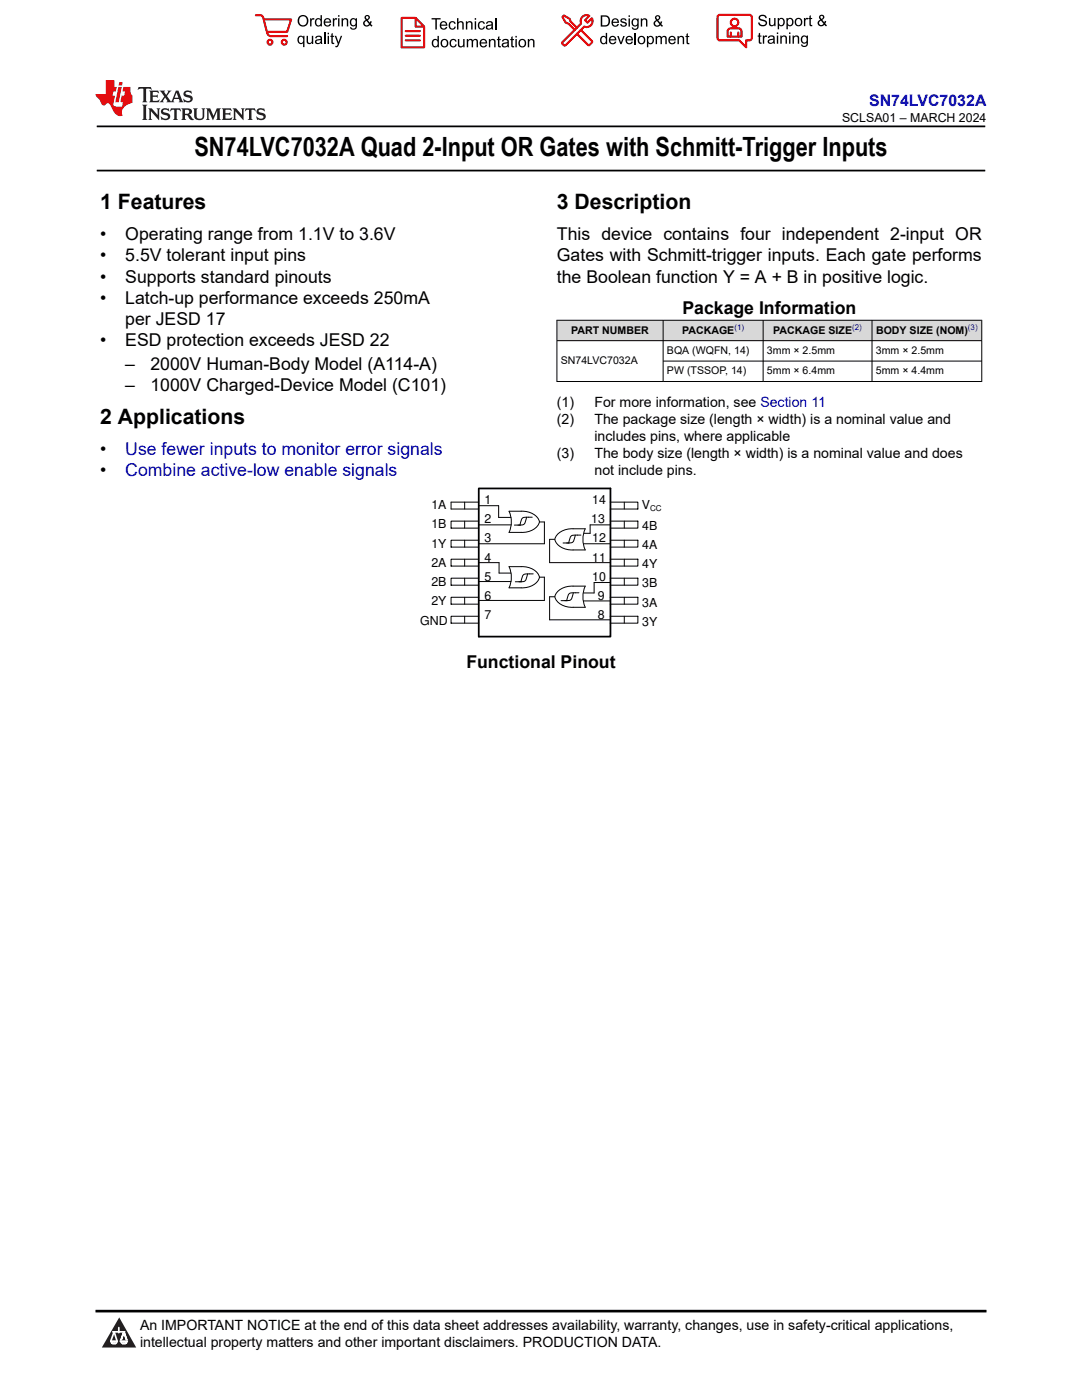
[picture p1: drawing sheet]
<svg xmlns="http://www.w3.org/2000/svg" width="216mm" height="279mm" viewBox="0 0 216 279" stroke-linecap="round" stroke-linejoin="round" font-family="sans-serif">
<path d="M19.3 25.2h177.3M19.3 34h177.3" fill="none" stroke="#000" stroke-width=".35"/>
<g fill="#d8d8d8">
<path d="M111.1 63.9h84.8v4.1h-84.8z" fill-rule="evenodd"/>
<path d="M111.2 64h21.1v3.9h-21.1z" fill-rule="evenodd"/>
<path d="M132.4 64h19.8v3.9h-19.8z" fill-rule="evenodd"/>
<path d="M152.3 64h21.6v3.9h-21.6z" fill-rule="evenodd"/>
<path d="M174.1 64h21.7v3.9h-21.7z" fill-rule="evenodd"/>
</g>
<g fill="none" stroke="#000" stroke-width=".2">
<path d="M111.1 63.9h84.9M111.1 68h84.9M111.1 76.1h84.9M111.1 63.9v12.3M132.3 63.9v12.3M132.3 72.1h63.7M152.3 63.9v12.3M174 63.9v12.3M195.9 63.9v12.3M92.7 100.2v1.4M92.7 104v1.4M92.7 107.8v1.4"/>
<path d="M92.7 111.6v1.4M92.7 115.4v1.4M92.7 119.2v1.4M95.5 119.2h-5.5v1.4h5.5M95.5 115.4h-5.5v1.4h5.5M95.5 111.6h-5.5v1.4h5.5M95.5 107.8h-5.5v1.4h5.5M95.5 104h-5.5v1.4h5.5M95.5 100.2h-5.5v1.4h5.5M95.5 100.9h4v2.4h2.5M95.5 104.7h6.5M95.5 112.3h4.1v2.1h2.4"/>
<path d="M95.6 116.1h6.4M101.6 113.1a8.7 8.7 0 0 1 4.5 .4 2.57 2.57 0 0 1 1.5 1.7 3.3 3.3 0 0 1-3.6 2.1h-2.4a5.1 5.1 0 0 0 0-4.2zM101.6 102a8.7 8.7 0 0 1 4.5 .4 2.57 2.57 0 0 1 1.5 1.7 3.3 3.3 0 0 1-3.6 2.2h-2.4a5.1 5.1 0 0 0 0-4.3zM102.6 104.8h1.3M102.8 116.1h1.3M105.1 103.2a1.66 1.66 0 0 1-.8 1.5l-1 .1M105.3 114.5a1.66 1.66 0 0 1-.8 1.6h-1M106.2 103.2h-.7a1.12 1.12 0 0 0-1.6 .9l-.2 .7M106.4 114.5h-.7a1.12 1.12 0 0 0-1.6 .9l-.2 .7M107.7 104.2h.9v4.3h-13.1M107.7 115.2h.9v4.6h-13.1M110.6 107.6h-.9v4.7h12.1"/>
<path d="M110.6 119.1h-.9v4.6h12.1M111.2 106.7a4 4 0 0 1 3.2-1.2h2.4a5.1 5.1 0 0 0 0 4.3 8.7 8.7 0 0 1-4.6-.4 2.58 2.58 0 0 1-1.5-1.8zM111.2 118.1a4 4 0 0 1 3.2-1.1h2.4a5 5 0 0 0 0 4.2 8.7 8.7 0 0 1-4.6-.4 2.58 2.58 0 0 1-1.5-1.7zM112 119.9h1.2M112.4 108.4h1.2M114.4 118.3a1.66 1.66 0 0 1-.7 1.5l-1 .1M114.8 106.8a1.67 1.67 0 0 1-.7 1.5l-1 .1M115.5 118.3h-.7a1.12 1.12 0 0 0-1.6 .9l-.1 .7M115.9 106.8h-.7a1.12 1.12 0 0 0-1.6 .9l-.1 .7M116.5 108.5h5.2M116.5 119.9h5.3M121.8 119.2h5.5v1.4h-5.5"/>
<path d="M121.8 115.4h5.5v1.4h-5.5M121.8 111.6h5.5v1.4h-5.5M121.8 107.8h5.5v1.4h-5.5M121.8 104h5.5v1.4h-5.5M121.8 100.2h5.5v1.4h-5.5M121.8 104.7h-4v1.7h-1.2M121.8 116.3h-3.3v2h-2M124.6 100.2v1.4M124.6 104v1.4M124.6 107.8v1.4M124.6 111.6v1.4M124.6 115.4v1.4"/>
<path d="M124.6 119.2v1.4M92.7 123v1.4M95.5 123h-5.5v1.4h5.5M121.8 123h5.5v1.4h-5.5M124.6 123v1.4"/>
</g>
<path d="M95.5 97.5v29.6M95.6 97.5h26.2v29.6h-26.2" fill="none" stroke="#000" stroke-width=".35"/>
<path d="M0 0h215.9v23.8h-215.9z" fill-rule="evenodd" fill="#fff"/>
<path d="M27.7 17.4l-.2 .6 .5-.3h.6v.1v2.2l-.2 .4h1l-.2-.4v-2.2v-.1h.5l.5 .3-.1-.6zM29.8 18.1l.2 .4v1.5l-.2 .4h1.9l.1-.6a1.08 1.08 0 0 1-1.3 .2v-.7h.6l.4 .2v-.6l-.4 .2h-.6v-.6l.2-.1a1 1 0 0 1 1 .2l-.1-.5zM31.8 18.1l1 1.1-1 1.2h.9l-.2-.2 .4-.7 .5 .7-.2 .2h1.6l-.2-.2 .1-.4h1l.1 .4-.1 .2h.9l-.2-.3-.8-2h-.5l-1 2.2-.8-1.1 .9-1.1h-.8l.2 .2-.5 .7-.3-.7 .1-.2zM35.2 18.5l.4 1h-.8zM36.8 18.2a.65 .65 0 0 0-.2 .7 .65 .65 0 0 0 .6 .5l.7 .2 .1 .2a.79 .79 0 0 1-.7 .4 .79 .79 0 0 1-.7-.5l.1 .7 .2-.1a.93 .93 0 0 0 1.1 .1 .93 .93 0 0 0 .4-1 1.46 1.46 0 0 0-1.2-.6l-.1-.3a1.09 1.09 0 0 1 1.2 .2l-.2-.6-.1 .1-.6-.2zM28.4 20.9l.2 .4v2.3l-.2 .3h1l-.2-.3v-2.3l.2-.4zM29.6 21.6l.2 .4v1.6l-.2 .3h.8l-.3-.3v-1.4l1.7 1.8v-2l.2-.4h-.8l.2 .2 .1 1.1-1.2-1.3zM32.3 21.8a.65 .65 0 0 0-.2 .7 .65 .65 0 0 0 .7 .4l.6 .2 .1 .2a.79 .79 0 0 1-.7 .4 .79 .79 0 0 1-.7-.5l.1 .7 .2-.1a.93 .93 0 0 0 1.1 .1 .93 .93 0 0 0 .4-.9 1.46 1.46 0 0 0-1.2-.6l-.1-.4a1.09 1.09 0 0 1 1.2 .2l-.2-.6-.1 .1-.6-.1zM34.1 21.6l-.1 .7a.63 .63 0 0 1 .7-.4l.1 1.7-.3 .3h1l-.2-.3v-1.7a.66 .66 0 0 1 .8 .4l-.1-.7zM36.2 21.6l.2 .4v1.6l-.2 .3h.9l-.2-.2v-.7h.5l.1 .2a.79 .79 0 0 0 1.2 .6l-1-.9a.61 .61 0 0 0 .6-.6 .61 .61 0 0 0-.5-.6zM36.9 21.9h.2a.47 .47 0 0 1 .5 .1 .47 .47 0 0 1 .1 .5l-.2 .2h-.6zM38.5 21.6l.2 .2a2.27 2.27 0 0 0 .4 2 1.04 1.04 0 0 0 1.7-.7v-1.3l.2-.2h-.8l.2 .4v1.1a.6 .6 0 0 1-.6 .6 .6 .6 0 0 1-.6-.6v-1.1l.3-.4zM41.1 21.6l.2 .4v1.6l-.2 .3h.7l-.2-.3v-1.5l.9 1.9 .8-1.9v1.5l-.2 .3h1l-.3-.3v-1.6l.3-.4h-.8l-.7 1.5-.7-1.5zM44.3 21.6l.2 .4v1.6l-.2 .3h1.9l.1-.5a1.09 1.09 0 0 1-1.3 .1v-.6h.6l.4 .1v-.6l-.4 .2h-.6v-.6l.2-.1a1.01 1.01 0 0 1 1 .3l-.1-.6zM46.4 21.6l.3 .4v1.6l-.3 .3h.8l-.2-.3v-1.4l1.6 1.8v-2l.2-.4h-.7l.2 .2v1.1l-1.2-1.3zM49 21.6l-.1 .7a.63 .63 0 0 1 .8-.4v1.7l-.3 .3h1l-.2-.3v-1.7a.66 .66 0 0 1 .8 .4l-.1-.7zM51.4 21.8a.65 .65 0 0 0-.2 .7 .65 .65 0 0 0 .6 .4l.6 .2 .2 .2a.79 .79 0 0 1-.8 .4 .79 .79 0 0 1-.6-.5l.1 .7 .2-.1a.93 .93 0 0 0 1 .1 .93 .93 0 0 0 .5-.9 1.46 1.46 0 0 0-1.3-.6l-.1-.4a1.09 1.09 0 0 1 1.3 .2l-.2-.6-.2 .1-.5-.1z" fill="#231f20"/>
<path d="M21.1 16v2.8h-2.1l.1 .3 .9 1a.95 .95 0 0 0 .9 .9 .59 .59 0 0 1 .6-.4 .59 .59 0 0 1 .5 .4l.4 .8a1.59 1.59 0 0 0 2.1 1.3 1.61 1.61 0 0 1 1-2.2l1-.4-.1-1.5a1.59 1.59 0 0 1-.4-1.6h-1.4l-.2 .9h.5l-.1 .8h-.5l-.2 1v.2l.4 .1-.2 .9h-.6a.73 .73 0 0 1-1.1-.7l.3-1.5h-.5l.2-.8h.5l.2-.9h-.5v-1.4zM23.6 17.4l-.6 3h.7l.6-3zM23.8 16.4l-.1 .7h.7l.1-.7z" fill="#ed1c24"/>
<g fill="#000">
<path d="M59.4 4.2a1.12 1.12 0 0 1 2.2 0 1.12 1.12 0 0 1-2.2 0zM59.9 3.5a.89 .89 0 0 0-.1 1.1 .89 .89 0 0 0 1.1 .4 .88 .88 0 0 0 .3-1.3 .88 .88 0 0 0-1.3-.2z" fill-rule="evenodd"/>
<path d="M59.5 7.3l.5-.2 .5 .3v-.3h.3v2.3h-.3v-.8a.74 .74 0 0 1-1 0 .74 .74 0 0 1-.1-1zM59.8 7.5a.57 .57 0 0 0-.2 .7 .57 .57 0 0 0 .8 .2 .57 .57 0 0 0 .1-.7 .57 .57 0 0 0-.7-.2z" fill-rule="evenodd"/>
<path d="M61.9 3.6h.2v.3l.2-.2 .3-.1 .2 .1-.1 .3a.36 .36 0 0 0-.5 0 .36 .36 0 0 0 0 .4v.9h-.3z" fill-rule="evenodd"/>
<path d="M61.2 7.1h.3v.9a.41 .41 0 0 0 .4 .6 .41 .41 0 0 0 .3-.6v-.9h.3v1.7h-.2v-.3a.58 .58 0 0 1-.7 .3 .58 .58 0 0 1-.4-.6z" fill-rule="evenodd"/>
<path d="M63 3.8l.5-.2 .5 .2v-.8h.2v2.3h-.2v-.2a.75 .75 0 0 1-1-.1 .75 .75 0 0 1-.1-1zM63.2 4a.57 .57 0 0 0-.1 .7 .57 .57 0 0 0 .8 .2 .57 .57 0 0 0 .1-.7 .57 .57 0 0 0-.8-.2z" fill-rule="evenodd"/>
<path d="M63 7.3a.74 .74 0 0 1 1-.1 .74 .74 0 0 1 .3 .9v.7h-.3v-.2a.57 .57 0 0 1-.8 .2 .57 .57 0 0 1-.2-.8l1-.3a.41 .41 0 0 0-.4-.4 .41 .41 0 0 0-.4 .4l-.3-.1zM63.2 8.2a.35 .35 0 0 0 .2 .5 .35 .35 0 0 0 .5-.3l.1-.4z" fill-rule="evenodd"/>
<path d="M65.4 6.5h.3v.3h-.3zM65.4 7.1h.3v1.7h-.3z" fill-rule="evenodd"/>
<path d="M64.8 3.8a.76 .76 0 0 1 .9-.1 .76 .76 0 0 1 .4 .8h-1.2a.47 .47 0 0 0 .3 .6 .47 .47 0 0 0 .6-.4l.3 .1a.82 .82 0 0 1-1.3 .3 .82 .82 0 0 1 0-1.3zM65 4l-.1 .3h.9l-.3-.4z" fill-rule="evenodd"/>
<path d="M66.4 3.6h.3v.3l.1-.2 .4-.1 .1 .1-.1 .3a.36 .36 0 0 0-.4 0 .36 .36 0 0 0-.1 .4v.9h-.3z" fill-rule="evenodd"/>
<path d="M66.1 6.7l.3-.1v.5h.3v.3h-.3v.9l.1 .2h.2v.3a.41 .41 0 0 1-.4-.1 .41 .41 0 0 1-.2-.4v-.9h-.2v-.3h.2z" fill-rule="evenodd"/>
<path d="M66.8 7.1h.3l.4 1.4 .5-1.4h.3l-.6 1.7a.57 .57 0 0 1-.8 .6v-.3a.37 .37 0 0 0 .5-.3z" fill-rule="evenodd"/>
<path d="M67.5 3h.2v.3h-.2zM67.5 3.6h.2v1.7h-.2z" fill-rule="evenodd"/>
<path d="M68.2 3.6h.2v.3a.58 .58 0 0 1 .7-.3 .58 .58 0 0 1 .4 .7v1h-.3v-1a.4 .4 0 0 0-.4-.5 .4 .4 0 0 0-.4 .6v.9h-.2z" fill-rule="evenodd"/>
<path d="M70 3.8l.5-.2 .5 .2v-.2h.2v1.5a.71 .71 0 0 1-.5 .8 .71 .71 0 0 1-.8-.5h.2a.46 .46 0 0 0 .6 .3 .46 .46 0 0 0 .3-.6 .78 .78 0 0 1-1.1-.2 .78 .78 0 0 1 .1-1.1zM70.2 4a.53 .53 0 0 0-.1 .8 .53 .53 0 0 0 .8 0 .54 .54 0 0 0 0-.7 .54 .54 0 0 0-.7-.1z" fill-rule="evenodd"/>
<path d="M72.9 3.1a.53 .53 0 0 1 .8 .1 .53 .53 0 0 1-.3 .8l.4 .5 .1-.3 .3 .1-.2 .5 .3 .3-.2 .2-.3-.3a.71 .71 0 0 1-1.2 .1 .71 .71 0 0 1 .4-1.1l-.3-.5zM73 3.5a.3 .3 0 0 0 .6 0 .3 .3 0 0 0-.6 0zM72.9 4.3a.45 .45 0 0 0 0 .7 .45 .45 0 0 0 .7-.2l-.5-.6z" fill-rule="evenodd"/>
<path d="M86.1 3.6h1.8v.3h-.7v2h-.3v-2h-.8z" fill-rule="evenodd"/>
<path d="M86.3 8l.5-.2 .5 .2v-.8h.3v2.2h-.3v-.2a.76 .76 0 0 1-1 0 .76 .76 0 0 1-.1-1zM86.6 8.1a.58 .58 0 0 0-.2 .8 .58 .58 0 0 0 .8 .2 .58 .58 0 0 0 .1-.8 .58 .58 0 0 0-.7-.2z" fill-rule="evenodd"/>
<path d="M88.2 7.9a.81 .81 0 0 1 1.1 .2 .81 .81 0 0 1-.2 1.1 .81 .81 0 0 1-1.1-.1l-.1-.8zM88.3 8.1a.57 .57 0 0 0 0 .9 .57 .57 0 0 0 .8 0 .57 .57 0 0 0 0-.8 .57 .57 0 0 0-.8-.1z" fill-rule="evenodd"/>
<path d="M88 4.4a.77 .77 0 0 1 .9-.1 .77 .77 0 0 1 .4 .8h-1.3a.48 .48 0 0 0 .4 .6 .48 .48 0 0 0 .6-.3h.3a.83 .83 0 0 1-1.3 .4 .83 .83 0 0 1 0-1.4zM88.2 4.6l-.2 .3h1l-.3-.4z" fill-rule="evenodd"/>
<path d="M89.7 4.4a.7 .7 0 0 1 1.2 .3l-.2 .1a.45 .45 0 0 0-.6-.3 .45 .45 0 0 0-.3 .6 .45 .45 0 0 0 .3 .6 .45 .45 0 0 0 .6-.4h.3a.76 .76 0 0 1-1.1 .6 .76 .76 0 0 1-.3-1.1z" fill-rule="evenodd"/>
<path d="M89.9 8a.7 .7 0 0 1 1.2 .3h-.3a.45 .45 0 0 0-.5-.3 .45 .45 0 0 0-.3 .6 .45 .45 0 0 0 .3 .6 .45 .45 0 0 0 .6-.4l.2 .1a.76 .76 0 0 1-1 .5 .76 .76 0 0 1-.4-1.1z" fill-rule="evenodd"/>
<path d="M91.2 3.6h.3v.8a.59 .59 0 0 1 .7-.2 .59 .59 0 0 1 .3 .7v1h-.2v-1a.4 .4 0 0 0-.5-.4 .4 .4 0 0 0-.3 .5v.9h-.3z" fill-rule="evenodd"/>
<path d="M91.4 7.8h.2v.9a.41 .41 0 0 0 .5 .5 .41 .41 0 0 0 .3-.5v-.9h.3v1.6h-.3v-.2a.58 .58 0 0 1-.7 .3 .58 .58 0 0 1-.3-.7z" fill-rule="evenodd"/>
<path d="M93 4.2h.2v.3a.59 .59 0 0 1 .7-.3 .59 .59 0 0 1 .4 .7v1h-.3v-1a.41 .41 0 0 0-.4-.5 .41 .41 0 0 0-.4 .6v.9h-.2z" fill-rule="evenodd"/>
<path d="M93.1 7.8h.3v.2a.56 .56 0 0 1 1 0 .54 .54 0 0 1 .6-.2 .54 .54 0 0 1 .4 .5v1.1h-.3v-1a.34 .34 0 0 0-.3-.4 .34 .34 0 0 0-.4 .3v1.1h-.3v-1a.38 .38 0 0 0-.5-.4 .38 .38 0 0 0-.2 .6v.8h-.3z" fill-rule="evenodd"/>
<path d="M94.7 3.6h.3v.3h-.3zM94.7 4.2h.3v1.7h-.3z" fill-rule="evenodd"/>
<path d="M95.5 4.4a.7 .7 0 0 1 1.3 .3l-.3 .1a.45 .45 0 0 0-.6-.3 .45 .45 0 0 0-.3 .6 .45 .45 0 0 0 .3 .6 .45 .45 0 0 0 .6-.4h.3a.76 .76 0 0 1-1.1 .6 .76 .76 0 0 1-.3-1.1z" fill-rule="evenodd"/>
<path d="M95.9 8a.77 .77 0 0 1 .9-.2 .77 .77 0 0 1 .4 .9h-1.2a.48 .48 0 0 0 .3 .5 .48 .48 0 0 0 .6-.3h.3a.83 .83 0 0 1-1.3 .4 .83 .83 0 0 1 0-1.3zM96.1 8.1l-.1 .4h.9l-.2-.5z" fill-rule="evenodd"/>
<path d="M97.5 7.8h.3v.2a.59 .59 0 0 1 .7-.2 .59 .59 0 0 1 .4 .6v1h-.3v-1a.41 .41 0 0 0-.5-.4 .41 .41 0 0 0-.3 .5v.9h-.3z" fill-rule="evenodd"/>
<path d="M97.1 4.4a.74 .74 0 0 1 1-.1 .74 .74 0 0 1 .3 .9v.7h-.3v-.2a.59 .59 0 0 1-.8 .2 .59 .59 0 0 1-.3-.8l1.1-.3a.42 .42 0 0 0-.4-.4 .42 .42 0 0 0-.5 .4l-.2-.1zM97.3 5.3a.36 .36 0 0 0 .2 .5 .36 .36 0 0 0 .5-.2l.1-.5z" fill-rule="evenodd"/>
<path d="M99.4 7.4l.2-.2v.6h.3v.2h-.3v1l.1 .2h.2l.1 .2a.41 .41 0 0 1-.5 0 .41 .41 0 0 1-.1-.4v-1h-.2v-.2h.2z" fill-rule="evenodd"/>
<path d="M100.3 8a.74 .74 0 0 1 .9-.2 .74 .74 0 0 1 .3 .9l.1 .7h-.3v-.2a.59 .59 0 0 1-.8 .3 .59 .59 0 0 1-.3-.8l1-.3a.42 .42 0 0 0-.3-.4 .42 .42 0 0 0-.5 .3h-.3zM100.5 8.8a.36 .36 0 0 0 .1 .5 .36 .36 0 0 0 .5-.2l.2-.5z" fill-rule="evenodd"/>
<path d="M102 7.4l.3-.2v.6h.3v.2h-.3v1l.1 .2h.2v.2a.41 .41 0 0 1-.5 0 .41 .41 0 0 1-.1-.4v-1h-.2v-.2h.2z" fill-rule="evenodd"/>
<path d="M102.8 7.2h.3v.3h-.3zM102.8 7.8h.3v1.6h-.3z" fill-rule="evenodd"/>
<path d="M103.7 7.9a.81 .81 0 0 1 1.1 .2 .81 .81 0 0 1-.1 1.1 .81 .81 0 0 1-1.2-.1v-.8zM103.9 8.1a.57 .57 0 0 0-.1 .9 .57 .57 0 0 0 .8 0 .57 .57 0 0 0 0-.8 .57 .57 0 0 0-.7-.1z" fill-rule="evenodd"/>
<path d="M105.3 7.8h.3v.2a.59 .59 0 0 1 .7-.2 .59 .59 0 0 1 .4 .6v1h-.3v-1a.41 .41 0 0 0-.5-.4 .41 .41 0 0 0-.3 .5v.9h-.3z" fill-rule="evenodd"/>
<path d="M119.9 3.1h.7a1.12 1.12 0 0 1 1.1 1.1 1.12 1.12 0 0 1-1 1.1h-.8zM120.2 3.3v1.7h.4a.86 .86 0 0 0 .8-.8 .86 .86 0 0 0-.8-.9z" fill-rule="evenodd"/>
<path d="M119.9 7.4l.5-.3 .5 .3v-.8h.2v2.2h-.2v-.2a.75 .75 0 0 1-1 0 .75 .75 0 0 1-.1-1zM120.1 7.5a.57 .57 0 0 0-.1 .8 .57 .57 0 0 0 .8 .2 .57 .57 0 0 0 .1-.8 .57 .57 0 0 0-.8-.2z" fill-rule="evenodd"/>
<path d="M121.7 7.4a.76 .76 0 0 1 .9-.2 .76 .76 0 0 1 .4 .9h-1.2a.47 .47 0 0 0 .3 .5 .47 .47 0 0 0 .6-.3h.3a.82 .82 0 0 1-1.3 .4 .82 .82 0 0 1 0-1.3zM121.9 7.5l-.1 .3h.9l-.3-.4z" fill-rule="evenodd"/>
<path d="M122.2 3.9a.76 .76 0 0 1 .9-.2 .76 .76 0 0 1 .4 .9h-1.2a.47 .47 0 0 0 .4 .5 .47 .47 0 0 0 .5-.3h.3a.82 .82 0 0 1-1.3 .4 .82 .82 0 0 1 0-1.3zM122.5 4l-.2 .3h.9l-.2-.4z" fill-rule="evenodd"/>
<path d="M123.9 3.8a.71 .71 0 0 1 1.1 .3h-.2a.32 .32 0 0 0-.4-.3 .32 .32 0 0 0-.3 .4h.1a.75 .75 0 0 1 .9 .8 .72 .72 0 0 1-.7 .3 .72 .72 0 0 1-.7-.5h.3a.36 .36 0 0 0 .4 .4 .36 .36 0 0 0 .3-.5 .8 .8 0 0 1-.9-.7z" fill-rule="evenodd"/>
<path d="M123.2 7.2h.3l.4 1.3 .5-1.3h.3l-.7 1.6h-.2z" fill-rule="evenodd"/>
<path d="M125.4 3.1h.3v.3h-.3zM125.4 3.7h.3v1.6h-.3z" fill-rule="evenodd"/>
<path d="M125 7.4a.76 .76 0 0 1 .9-.2 .76 .76 0 0 1 .4 .9h-1.2a.47 .47 0 0 0 .3 .5 .47 .47 0 0 0 .6-.3h.3a.82 .82 0 0 1-1.3 .4 .82 .82 0 0 1 0-1.3zM125.2 7.5l-.1 .3h.9l-.2-.4z" fill-rule="evenodd"/>
<path d="M126.2 3.9l.5-.3 .5 .3v-.2h.2v1.4a.71 .71 0 0 1-.5 .8 .71 .71 0 0 1-.8-.5l.2 .1a.46 .46 0 0 0 .6 .2 .46 .46 0 0 0 .3-.6 .78 .78 0 0 1-1.1-.1 .78 .78 0 0 1 .1-1.1zM126.4 4a.53 .53 0 0 0-.1 .8 .53 .53 0 0 0 .8 0 .54 .54 0 0 0 0-.7 .54 .54 0 0 0-.7-.1z" fill-rule="evenodd"/>
<path d="M127.5 7.3a.8 .8 0 0 1 1.1 .2 .8 .8 0 0 1-.1 1.1 .8 .8 0 0 1-1.2-.1v-.8zM127.7 7.5a.56 .56 0 0 0-.1 .9 .56 .56 0 0 0 .8-.1 .56 .56 0 0 0 0-.7 .56 .56 0 0 0-.7-.1z" fill-rule="evenodd"/>
<path d="M127.9 3.7h.2v.2a.58 .58 0 0 1 .7-.2 .58 .58 0 0 1 .4 .6v1h-.3v-1a.4 .4 0 0 0-.4-.4 .4 .4 0 0 0-.4 .5v.9h-.2z" fill-rule="evenodd"/>
<path d="M129.1 7.2h.2v.2a.72 .72 0 0 1 1-.1 .72 .72 0 0 1 .2 1 .64 .64 0 0 1-.5 .5 .64 .64 0 0 1-.6-.2v.8h-.3zM129.5 7.5a.56 .56 0 0 0-.2 .8 .56 .56 0 0 0 .8 .2 .56 .56 0 0 0 .1-.8 .56 .56 0 0 0-.7-.2z" fill-rule="evenodd"/>
<path d="M130.8 7.2h.3v.2a.55 .55 0 0 1 .9 0 .53 .53 0 0 1 .6-.3 .53 .53 0 0 1 .4 .6v1.1h-.2v-1a.34 .34 0 0 0-.3-.4 .34 .34 0 0 0-.4 .3v1.1h-.3v-1a.37 .37 0 0 0-.5-.4 .37 .37 0 0 0-.2 .6v.8h-.3z" fill-rule="evenodd"/>
<path d="M130.8 3.2a.53 .53 0 0 1 .9 .1 .53 .53 0 0 1-.4 .8l.4 .5 .2-.4 .2 .1-.2 .5 .4 .3-.2 .3-.3-.4a.71 .71 0 0 1-1.2 .1 .71 .71 0 0 1 .3-1.1l-.2-.5zM130.9 3.6a.3 .3 0 0 0 .6 0 .3 .3 0 0 0-.6 0zM130.9 4.3a.45 .45 0 0 0 0 .7 .45 .45 0 0 0 .7-.2l-.5-.6z" fill-rule="evenodd"/>
<path d="M133.6 7.4a.76 .76 0 0 1 .9-.2 .76 .76 0 0 1 .3 .9h-1.2a.47 .47 0 0 0 .4 .5 .47 .47 0 0 0 .6-.3h.2a.82 .82 0 0 1-1.2 .4 .82 .82 0 0 1 0-1.3zM133.8 7.5l-.2 .3h1l-.3-.4z" fill-rule="evenodd"/>
<path d="M135.2 7.2h.2v.2a.58 .58 0 0 1 .7-.2 .58 .58 0 0 1 .4 .6v1h-.3v-1a.4 .4 0 0 0-.4-.4 .4 .4 0 0 0-.3 .5v.9h-.3z" fill-rule="evenodd"/>
<path d="M137 6.8l.3-.2v.6h.2v.2h-.2v1v.2h.2l.1 .2a.41 .41 0 0 1-.5 0 .41 .41 0 0 1-.1-.5v-.9h-.2v-.2h.2z" fill-rule="evenodd"/>
<path d="M151.6 3.1a.88 .88 0 0 1 1.4 .5h-.3a.49 .49 0 0 0-.5-.5 .49 .49 0 0 0-.5 .6l.1 .1a1.06 1.06 0 0 1 1.2 1 .95 .95 0 0 1-.9 .4 .95 .95 0 0 1-.8-.7h.3a.58 .58 0 0 0 .6 .5 .58 .58 0 0 0 .5-.6l-.2-.1a.95 .95 0 0 1-1.1-.9z" fill-rule="evenodd"/>
<path d="M151.4 6.7l.3-.2v.6h.2v.2h-.2v1v.2h.2l.1 .2a.41 .41 0 0 1-.5 0 .41 .41 0 0 1-.1-.5v-.9h-.2v-.2h.2z" fill-rule="evenodd"/>
<path d="M152.2 7.1h.3v.2l.1-.2h.4h.1l-.1 .3a.36 .36 0 0 0-.4 0 .36 .36 0 0 0-.1 .5v.8h-.3z" fill-rule="evenodd"/>
<path d="M153.3 7.3a.74 .74 0 0 1 1-.2 .74 .74 0 0 1 .3 .9l.1 .7h-.3l-.1-.2a.57 .57 0 0 1-.8 .3 .57 .57 0 0 1-.1-.9l.9-.2a.41 .41 0 0 0-.4-.4 .41 .41 0 0 0-.4 .3h-.3zM153.5 8.1a.35 .35 0 0 0 .2 .5 .35 .35 0 0 0 .5-.2l.1-.5z" fill-rule="evenodd"/>
<path d="M153.4 3.6h.3v.9a.41 .41 0 0 0 .4 .5 .41 .41 0 0 0 .4-.5v-.9h.2v1.6h-.2v-.2a.58 .58 0 0 1-.7 .2 .58 .58 0 0 1-.4-.6z" fill-rule="evenodd"/>
<path d="M155 6.5h.3v.3h-.3zM155 7.1h.3v1.6h-.3z" fill-rule="evenodd"/>
<path d="M155.2 3.6h.2v.2a.72 .72 0 0 1 1-.1 .72 .72 0 0 1 .2 1 .64 .64 0 0 1-.5 .5 .64 .64 0 0 1-.6-.2v.8h-.3zM155.6 3.9a.56 .56 0 0 0-.2 .8 .56 .56 0 0 0 .8 .2 .56 .56 0 0 0 .1-.8 .56 .56 0 0 0-.7-.2z" fill-rule="evenodd"/>
<path d="M155.7 7.1h.3v.2a.58 .58 0 0 1 .7-.2 .58 .58 0 0 1 .3 .6v1h-.3v-1a.4 .4 0 0 0-.4-.4 .4 .4 0 0 0-.3 .5v.9h-.3z" fill-rule="evenodd"/>
<path d="M156.9 3.6h.3v.2a.72 .72 0 0 1 .9-.1 .72 .72 0 0 1 .2 1 .64 .64 0 0 1-.4 .5 .64 .64 0 0 1-.7-.2v.8h-.3zM157.3 3.9a.56 .56 0 0 0-.1 .8 .56 .56 0 0 0 .7 .2 .56 .56 0 0 0 .2-.8 .56 .56 0 0 0-.8-.2z" fill-rule="evenodd"/>
<path d="M157.4 6.5h.3v.3h-.3zM157.4 7.1h.3v1.6h-.3z" fill-rule="evenodd"/>
<path d="M158.1 7.1h.3v.2a.58 .58 0 0 1 .7-.2 .58 .58 0 0 1 .4 .6v1h-.3v-1a.4 .4 0 0 0-.5-.4 .4 .4 0 0 0-.3 .5v.9h-.3z" fill-rule="evenodd"/>
<path d="M158.8 3.7a.8 .8 0 0 1 1.1 .2 .8 .8 0 0 1-.1 1.1 .8 .8 0 0 1-1.1-.1l-.1-.8zM159 3.9a.56 .56 0 0 0-.1 .9 .56 .56 0 0 0 .9 0 .56 .56 0 0 0-.1-.8 .56 .56 0 0 0-.7-.1z" fill-rule="evenodd"/>
<path d="M160 7.3l.5-.2 .5 .2v-.2h.2v1.4a.71 .71 0 0 1-.5 .9 .71 .71 0 0 1-.9-.5h.3a.46 .46 0 0 0 .6 .2 .46 .46 0 0 0 .2-.6 .78 .78 0 0 1-1-.1 .78 .78 0 0 1 .1-1.1zM160.2 7.4a.53 .53 0 0 0-.1 .8 .53 .53 0 0 0 .8 0 .54 .54 0 0 0 0-.7 .54 .54 0 0 0-.7-.1z" fill-rule="evenodd"/>
<path d="M160.4 3.6h.3v.2l.1-.2h.4h.1l-.1 .3a.36 .36 0 0 0-.4 0 .36 .36 0 0 0-.1 .5v.8h-.3z" fill-rule="evenodd"/>
<path d="M161.5 3.2l.3-.2v.6h.3v.2h-.3v1v.2h.3v.2a.41 .41 0 0 1-.5 0 .41 .41 0 0 1-.1-.5v-.9h-.2v-.2h.2z" fill-rule="evenodd"/>
<path d="M163.6 3.1a.53 .53 0 0 1 .8 .1 .53 .53 0 0 1-.3 .8l.4 .5 .1-.3h.3l-.2 .5 .3 .3-.2 .3-.3-.3a.71 .71 0 0 1-1.2 .1 .71 .71 0 0 1 .4-1.2l-.3-.5zM163.7 3.5a.3 .3 0 0 0 .5 0 .3 .3 0 0 0-.5 0zM163.6 4.2a.45 .45 0 0 0 0 .8 .45 .45 0 0 0 .7-.3l-.5-.6z" fill-rule="evenodd"/>
</g>
<path d="M64.8 6.5v2.3M98.9 3.6v2.3M126.8 6.6v2.2" fill="none" stroke="#000" stroke-width=".28"/>
<g fill="none" stroke="#de0000" stroke-width=".42">
<path d="M51.1 3l1 .1a1.4 1.4 0 0 1 .6 1.2l.7 2.5a.95 .95 0 0 0 1.1 .4h2.8M52.7 3.9h5.4l-.8 2.4h-4M80.1 3.6h2.8v1.7h1.7v4.2h-4.5zM81 7.1h2.8M81 6.2h2.8M81 8.1h2.8M82.9 3.6l1.7 1.7M115.1 5.5l-1.3-1.2-.1-.5-1.2-.7-.3 .3 .7 1.1 .5 .2 1.3 1.3M115.9 6l2.2 2.2v.3l-.5 .5h-.3l-2.2-2.2zM115.9 6l.7-.7a1.19 1.19 0 0 0 1.3-.3 1.19 1.19 0 0 0 .2-1.4l-.9 .9-.4-.5 .8-.8a1.19 1.19 0 0 0-1.4 .1 1.19 1.19 0 0 0-.2 1.4l-3.8 3.7v.3l.3 .3h.3l2.3-2.2M143.2 3.2l.4-.2h6l.4 .2v4.4l-.2 .4-.9 .1v1.3l-1.4-1.3h-3.9l-.4-.3zM145.4 5.8l.4-.1h1.6a.61 .61 0 0 1 .6 .6v1h-2.8v-1z"/>
<path d="M145.8 6.5v.8M147.3 6.5v.8"/>
<circle cx="53.9" cy="8.4" r=".49"/>
<circle cx="56.7" cy="8.4" r=".49"/>
<circle cx="146.6" cy="4.5" r=".75"/>
</g>
<path d="M0 261.4h215.9v18h-215.9z" fill-rule="evenodd" fill="#fff"/>
<path d="M23.8 262.9l3.4 6h-6.9z" fill="#231f20"/>
<path d="M22.1 267.7h1.3l-.4 .5h-.3a.55 .55 0 0 1-.6-.5z" fill-rule="evenodd" fill="#fff"/>
<path d="M22.1 267.7h1.3l-.4 .5h-.3a.55 .55 0 0 1-.6-.5z" fill="none" stroke="#231f20" stroke-width=".34"/>
<path d="M22.1 267.7h1.3l-.4 .5h-.5zM22.6 265.8h.1M22.6 265.8h2.3zM23.7 265.9h.1M23.7 264.9v1zM24 267.7h.1" fill="none" stroke="#fff" stroke-width=".34"/>
<path d="M24.7 265.8l-.7 1.9z" fill="#fff"/>
<path d="M24.7 265.8l-.7 1.9z" fill="none" stroke="#fff" stroke-width=".34"/>
<path d="M24.7 265.8l.7 1.9z" fill="#fff"/>
<path d="M22.8 265.8l-.7 1.9zM22.8 265.8l.6 1.9zM24.7 265.8l.7 1.9zM25.3 267.7h.1" fill="none" stroke="#fff" stroke-width=".34"/>
<path d="M24.1 267.7h1.3a.65 .65 0 0 1-.6 .5 .65 .65 0 0 1-.7-.5z" fill-rule="evenodd" fill="#fff"/>
<path d="M24.1 267.7h1.3a.65 .65 0 0 1-.6 .5 .65 .65 0 0 1-.7-.5z" fill="none" stroke="#231f20" stroke-width=".34"/>
<path d="M24 267.7h.1M24.1 267.7h1.3l-.4 .5h-.5z" fill="none" stroke="#fff" stroke-width=".34"/>
<path d="M19 261.7h177.8" fill="none" stroke="#000" stroke-width=".53"/>
<text font-size="5.3" x="38.8" y="31.2">SN74LVC7032A Quad 2-Input OR Gates with Schmitt-Trigger Inputs</text>
<g font-size="4.2">
<text x="20" y="41.8">1 Features</text>
<text x="111.1" y="41.8">3 Description</text>
<text x="20" y="84.7">2 Applications</text>
</g>
<g font-size="3.5">
<text x="20" y="47.9">•</text>
<text x="25" y="47.9">Operating range from 1.1V to 3.6V</text>
<text x="111.1" y="47.9">This device contains four independent 2-input OR</text>
<text x="20" y="52.2">•</text>
<text x="25" y="52.2">5.5V tolerant input pins</text>
<text x="111.1" y="52.2">Gates with Schmitt-trigger inputs. Each gate performs</text>
<text x="20" y="56.4">•</text>
<text x="25" y="56.4">Supports standard pinouts</text>
<text x="111.1" y="56.4">the Boolean function Y = A + B in positive logic.</text>
<text x="20" y="60.6">•</text>
<text x="25" y="60.6">Latch-up performance exceeds 250mA</text>
<text x="25" y="64.9">per JESD 17</text>
<text x="136.2" y="62.8">Package Information</text>
<text x="20" y="69.1">•</text>
<text x="25" y="69.1">ESD protection exceeds JESD 22</text>
<text x="25" y="73.9">–</text>
<text x="30" y="73.9">2000V Human-Body Model (A114-A)</text>
<text x="25" y="78.1">–</text>
<text x="30" y="78.1">1000V Charged-Device Model (C101)</text>
<text x="20" y="90.8">•</text>
<text x="20" y="95">•</text>
<text x="93.1" y="133.2">Functional Pinout</text>
</g>
<g font-size="3.5" fill="#00f">
<text x="25" y="90.8">Use fewer inputs to monitor error signals</text>
<text x="25" y="95">Combine active-low enable signals</text>
</g>
<text font-size="3.2" fill="#00f" x="173.4" y="21.1">SN74LVC7032A</text>
<g font-size="2.8">
<text x="111.1" y="81.3">(1)</text>
<text x="118.6" y="81.3">For more information, see Section 11</text>
<text x="111.1" y="84.7">(2)</text>
<text x="118.6" y="84.7">The package size (length × width) is a nominal value and</text>
<text x="118.6" y="88.1">includes pins, where applicable</text>
<text x="111.1" y="91.5">(3)</text>
<text x="118.6" y="91.5">The body size (length × width) is a nominal value and does</text>
<text x="118.6" y="94.8">not include pins.</text>
<text x="27.9" y="265.5">An IMPORTANT NOTICE at the end of this data sheet addresses availability, warranty, changes, use in safety-critical applications,</text>
<text x="27.9" y="268.9">intellectual property matters and other important disclaimers. PRODUCTION DATA.</text>
</g>
<g font-size="2.5">
<text x="168" y="24.3">SCLSA01 – MARCH 2024</text>
<text x="86.1" y="101.6">1A</text>
<text x="96.7" y="100.6">1</text>
<text x="118.2" y="100.6">14</text>
<text x="128.1" y="101.6">V</text>
<text x="86.1" y="105.5">1B</text>
<text x="96.7" y="104.4">2</text>
<text x="118" y="104.4">13</text>
<text x="128.2" y="105.7">4B</text>
<text x="86.1" y="109.3">1Y</text>
<text x="86.1" y="113.1">2A</text>
<text x="96.7" y="108.2">3</text>
<text x="96.7" y="112.1">4</text>
<text x="118.2" y="108.2">12</text>
<text x="118.2" y="112.1">11</text>
<text x="128.2" y="109.5">4A</text>
<text x="128.2" y="113.4">4Y</text>
<text x="86.1" y="117">2B</text>
<text x="96.7" y="115.9">5</text>
<text x="96.7" y="119.7">6</text>
<text x="118.2" y="115.9">10</text>
<text x="119.3" y="119.7">9</text>
<text x="128.2" y="117.2">3B</text>
<text x="83.9" y="124.6">GND</text>
<text x="86.1" y="120.8">2Y</text>
<text x="96.7" y="123.6">7</text>
<text x="119.3" y="123.6">8</text>
<text x="128.2" y="121.1">3A</text>
<text x="128.2" y="124.9">3Y</text>
</g>
<g font-size="2.1">
<text x="114" y="66.6">PART NUMBER</text>
<text x="133.1" y="70.6">BQA (WQFN, 14)</text>
<text x="136.1" y="66.6">PACKAGE</text>
<text x="153" y="70.6">3mm × 2.5mm</text>
<text x="154.3" y="66.6">PACKAGE SIZE</text>
<text x="174.8" y="70.6">3mm × 2.5mm</text>
<text x="174.8" y="66.6">BODY SIZE (NOM)</text>
<text x="111.9" y="72.7">SN74LVC7032A</text>
<text x="133.1" y="74.7">PW (TSSOP, 14)</text>
<text x="153" y="74.7">5mm × 6.4mm</text>
<text x="174.8" y="74.7">5mm × 4.4mm</text>
</g>
<g font-size="1.6" fill="#00f">
<text x="146.5" y="65.9">(1)</text>
<text x="170" y="65.9">(2)</text>
<text x="193.2" y="65.9">(3)</text>
</g>
<text font-size="1.6" x="129.7" y="102">CC</text>
</svg>
